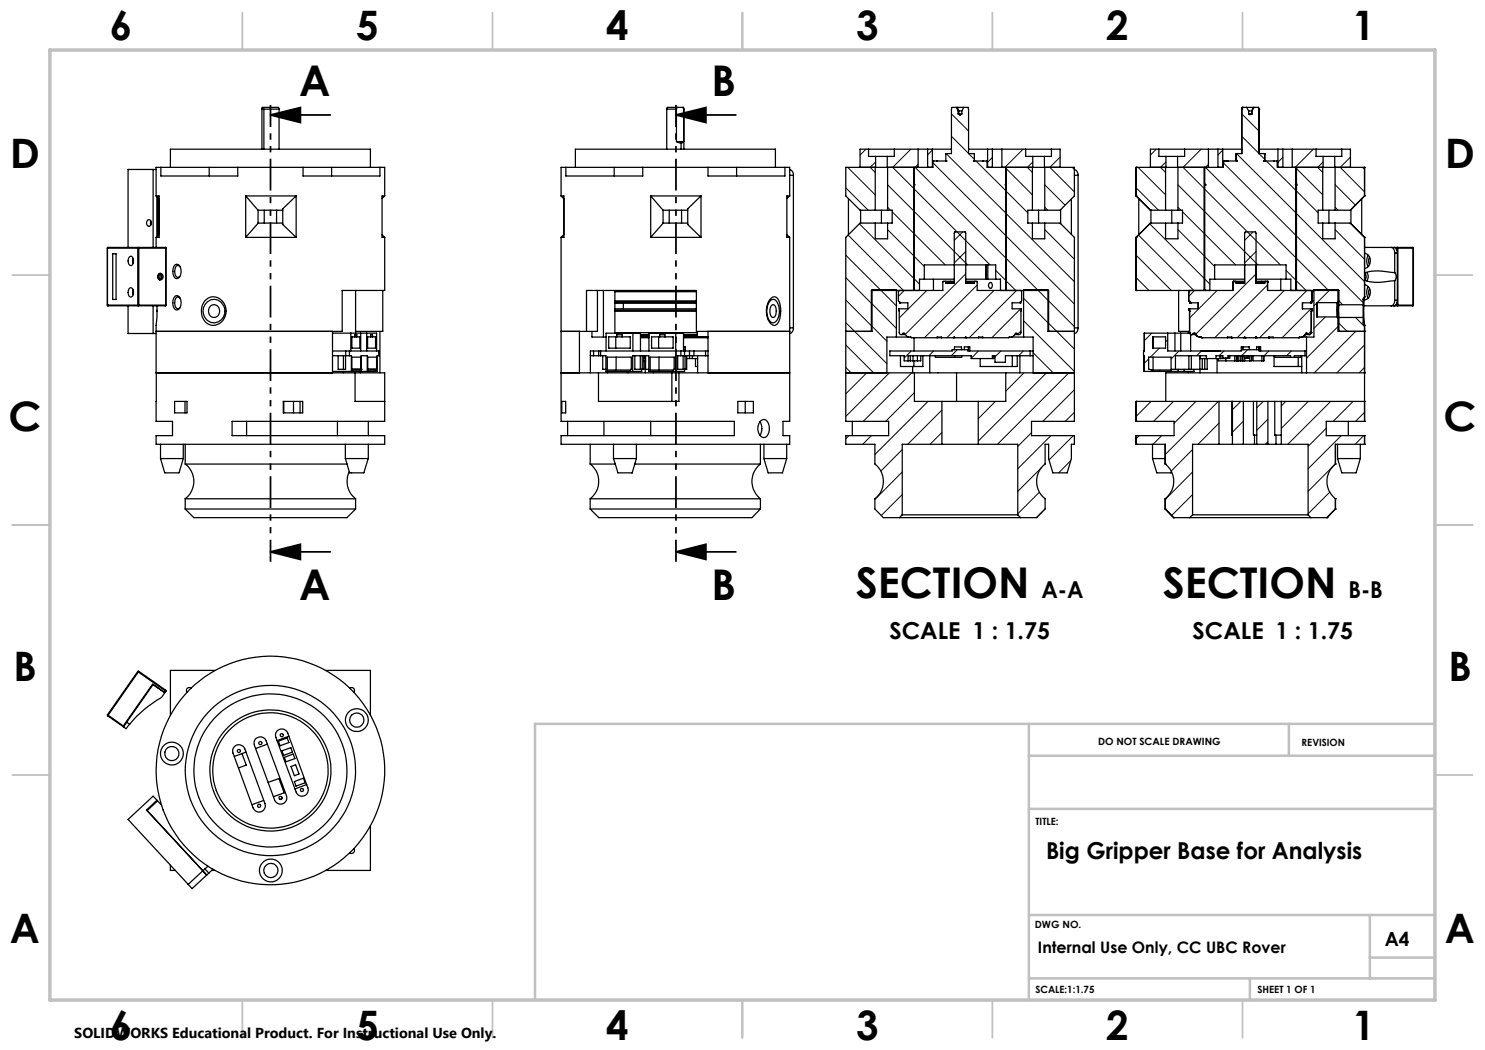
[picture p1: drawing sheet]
<svg xmlns="http://www.w3.org/2000/svg" width="297mm" height="210mm" viewBox="0 0 297 210" stroke-linecap="round" stroke-linejoin="round" font-family="sans-serif">
<g fill="none" stroke="#000" stroke-width=".25">
<path d="M30.6 33.9v15.6M31.2 39.2h.6v8.3h-.6M31.2 39.2l.6 .6M31.2 33.9h-5.6v15.6M31.4 39.4v7.9M31.5 39.5v7.7M31.7 39.7v7.2M32.2 33.5v1.7h15.4v-1.7M32.2 33.5h-1v5.7M32.2 33.5h15.4M34.1 33.5v-3.7h40v3.7M41.8 33.5v1.7"/>
<path d="M47.6 33.5h13M49.1 39.2h10.1M49.1 39.2l2.5 2.8M49.1 39.2v8.3M52.4 21.8h.4M52.4 21.8l.1-.3h3.2l.1 .3M52.4 21.8v8M52.8 21.8h3M52.8 21.8v8M55.8 21.8v8M59.2 39.2l-2.6 2.6v3.1l2.6 2.6M59.2 39.2v8.3"/>
<path d="M60.6 33.5v1.7h15.4v-1.7M60.6 33.5h15.4M66.3 33.5v1.7M76 33.5h.9v5.7M76.9 39.2h-.5v8.3h.5M76.9 39.2l-.5 .5M112.2 39.2h.6v8.3h-.6M112.2 39.2l.6 .6M112.7 39.7v7.2M113.2 33.5v1.7h15.4v-1.7M113.2 33.5h-1v5.7M113.2 33.5h15.4"/>
<path d="M115.1 33.5v-3.7h40v3.7M122.8 33.5v1.7M128.6 33.5h13M130.1 39.2h10.1M130.1 39.2v8.3M130.1 39.2l2.5 2.8M133.3 21.8h2M133.3 21.8v8M135.3 28.3l.9 .3M135.3 28.3h1.4l-.5 .3M135.3 21.8v6.5M135.4 21.5h-1.9l-.2 .3"/>
<path d="M135.4 21.5l-.1 .3M135.4 21.5h1.2M136.2 28.6v1.2M136.6 21.5l.1 .3M136.6 21.5l.2 .3M136.7 21.8l.1 8M136.7 21.8h.1M140.2 39.2v8.3M140.2 39.2l-2.7 2.6v3.1l2.7 2.6M141.6 33.5v1.7h15.4v-1.7M141.6 33.5h15.4M147.3 33.5v1.7"/>
<path d="M157 33.5h.9v5.7M157.9 33.9a1.13 1.13 0 0 1 .8 1.2M157.9 39.2h-.5v8.3h.5M157.9 39.2l-.5 .5M157.9 35.1h.8M158.7 35.1v30.5M169.7 39.7v7.2M173.7 29.8h5.2M173.7 29.8h-1.7v3.7M173.7 29.8v1.5h1.4M175 33.5v8.5M175.1 33.5h2.3"/>
<path d="M175.1 31.3h2.3M175.1 33.5h-5.9v5.7l2.8 2.8h3M175.1 31.3v2.2M177.4 31.3v2.2M177.5 33.5v8.5M178.9 29.8h4.7M178.9 29.8v1.5h-1.5M182.8 33.5v24.6M182.9 33.5v24.6M183.6 29.8h1.9M183.6 29.8v3.7M185.5 29.8h1"/>
<path d="M185.5 29.8v3.7M186.5 29.8h3.8M186.5 29.8v3.7M187.3 32.2h.1M189.2 32.2h-2.5l-.1 1.3h-9.2M189.2 32.2h.1M191.2 21.5h.3M191.2 21.5h-.8l-.1 .3v8.9l-1.1 .1v1.4M191.2 21.5l.4 .7M191.5 21.5h1.3M191.5 21.5l.3 .7M191.6 22.2h.2"/>
<path d="M191.6 22.8h.2M191.6 22.2v.6M191.6 22.8l.4 .2M191.8 22.2h.6M191.8 22.8h.6M191.8 22.8l.2 .2M191.8 22.2v.6M192.4 22.2v.6M192.4 22.8l-.4 .2M192.8 21.5h.8l.1 .3v8.9l1.2 .1v1.3l-.2 .1M192.8 21.5l-.4 .7M193.7 29.8h3.8"/>
<path d="M194.7 32.2h1.9M194.8 32.2h.1M196.6 32.2h.1M196.7 32.2l.7 .1v1.2h9.2M197.5 29.8h1M197.5 29.8v3.7M198.5 29.8h1.9M198.5 29.8v3.7M200.4 29.8h4.7M200.4 29.8v3.7M201.1 33.5v24.6M201.2 33.5v24.6"/>
<path d="M205.1 29.8h5.2M205.1 29.8v1.5h1.5M206.5 33.5v8.5M206.6 31.3h2.3M206.6 33.5h2.3M206.6 31.3v2.2M208.9 33.5h6v5.7l-2.9 2.8h-3M208.9 31.3v2.2M209 33.5v8.5M210.3 29.8h1.7v3.7M210.3 29.8v1.5h-1.4M214.3 39.8v7.1"/>
<path d="M214.9 33.9a1.13 1.13 0 0 1 .7 1.2M214.9 35.1h.7M215.6 35.1v30.5M227.2 33.5h.1M227.2 39.2h.1M227.2 33.5h6M227.2 33.5v5.7M227.2 39.2l2.9 2.8M227.8 39.7v7.2M231.8 29.8h5.1M231.8 29.8h-1.7v3.7M231.8 29.8v1.5h1.4"/>
<path d="M233.1 33.5v8.5M233.2 31.3h2.3M233.2 33.5h2.3M233.2 31.3v2.2M235.5 31.3v2.2M235.6 33.5v8.5M236.9 29.8h4.8M236.9 29.8v1.5h-1.4M240.8 33.5v24.6M240.9 36.9h.1M240.9 37.1h.1M240.9 33.5h.1"/>
<path d="M240.9 36.9l.2 .1M240.9 33.5v3.4M240.9 37.1v21M241 33.5h-.1M241.1 37h.1M241.1 37l-.2 .1M241.7 29.8h1.9M241.7 29.8v3.7M243.6 29.8h.9M243.6 29.8v3.7M244.5 29.8h3.9M244.5 29.8v3.7"/>
<path d="M244.7 32.4h.1M244.7 32.4v1.1h-9.2M244.8 32.2l-.1 .2M244.8 32.2h.1M244.8 32.2h2.5M245.4 32.2h.1M247.2 32.1h.1M247.2 30.8h.1M247.2 32.1l.1 .1M247.2 30.8v1.3M247.3 32.2h.1M247.3 30.7h.1"/>
<path d="M247.3 30.7l-.1 .1M248.4 21.8h.1M248.4 21.8v8.9h-1.1M248.5 21.5h.1M248.5 21.5h.8M248.5 21.5l-.1 .3M249.3 21.5l.4 .7M249.3 21.5h1.3M249.7 22.8l.2 .1 .5-.1M249.7 22.2h.6M249.7 22.8h.6M249.7 22.2v.6"/>
<path d="M250.3 22.8h.1M250.3 22.2h.1M250.3 22.2v.6M250.3 22.8l-.1 .1M250.4 22.2v.6M250.6 21.5h.2M250.6 21.5l-.3 .7M250.8 21.5h.9l.1 .3M250.8 21.5l-.4 .7M251.7 21.5l.1 .3M251.8 21.8h.1M251.8 29.8h3.8"/>
<path d="M251.8 21.8v8.9h1M252.8 32.2h.1M252.8 30.7h.1M252.8 30.7l.1 .1M252.9 32.1h.1M252.9 30.8h.1M252.9 32.1l-.1 .1M252.9 30.8v1.3M254.7 32.2h.1M254.7 32.2h-1.9M254.8 32.2h.5M255.3 32.2l.2 .2"/>
<path d="M255.3 32.2h.1M255.5 32.4h.1M255.5 32.4v1.1h9.1M255.6 29.8h1M255.6 29.8v3.7M256.6 29.8h1.8M256.6 29.8v3.7M258.4 29.8h4.8M258.4 29.8v3.7M259.1 37h.1M259.1 37l.1 .1M259.2 33.5h.1"/>
<path d="M259.2 36.9h.1M259.2 37.1h.1M259.2 36.9l-.1 .1M259.2 33.5v3.4M259.2 37.1v21M259.3 33.5v24.6M263.2 29.8h5.2M263.2 29.8v1.5h1.4M264.5 33.5v8.5M264.6 31.3h2.3M264.6 33.5h2.3M264.6 31.3v2.2"/>
<path d="M266.9 33.5h6M266.9 31.3v2.2M267 33.5v8.5M268.4 29.8h1.7v3.7M268.4 29.8v1.5h-1.5M272.3 39.8v7.1M272.9 39.2h.1M272.9 33.5h.1M272.9 39.2l-2.8 2.8h-3.1M272.9 33.5v5.7M272.9 39.2l-2.8 2.8M21.5 49.6h.1"/>
<path d="M21.5 49.6v11.4M21.5 49.6h6.1M21.6 49.5l-.1 .1M21.6 49.5h11.5M22.5 50.8h.7v9.1h-.7zM25.8 57.7a.45 .45 0 0 1 .6-.1 .45 .45 0 0 1 .2 .5 .82 .82 0 0 1 .1 .8 .82 .82 0 0 1-.7 .5l-.4-.9zM25.8 51.5a.4 .4 0 0 1 .4-.2 .4 .4 0 0 1 .4 .2 1.13 1.13 0 0 1-.5 1.6 1.16 1.16 0 0 1-.3-1.6zM26.6 51.7v1M26.6 58v.9M27.6 49.6h.2M27.6 49.6v-.1l.2 .1M27.6 49.6v11.4"/>
<path d="M27.8 49.6v11.4M27.8 49.6h5.3M29.5 44a.61 .61 0 0 1 .8 .6 .61 .61 0 0 1-.7 .6l-.3-.5zM30.2 44.2v.8M30.2 44.3v.5M31.2 47.5v2M31.6 55.1v.5M31.7 54.8a.58 .58 0 0 1 .8 .2 .58 .58 0 0 1-.1 .8 .58 .58 0 0 1-.8-.1l-.1-.4zM31.7 54.8l.3 .5-.3 .6M31.8 46.9l-.6 .6M31.9 54.7a.71 .71 0 0 1 .4 .6 .71 .71 0 0 1-.4 .7M33.1 49.5l.1 .1"/>
<path d="M33.1 49.5v.1M33.1 49.6h.1M33.1 49.6v11.4M33.2 49.6v11.4M35 59.2l.3-.1a1.42 1.42 0 0 1 .9 2l-.5 .8-.4 .1a1.24 1.24 0 0 1-.7-1.4v-.6zM35 52.9l.3-.1a1.42 1.42 0 0 1 .9 2l-.5 .8-.4 .1a1.24 1.24 0 0 1-.7-1.4v-.6zM36 53.4l-.4-.3a1.15 1.15 0 0 0-.6 1.6 .59 .59 0 0 0 .3 .7 .59 .59 0 0 0 .6-.1M36 59.6l-.4-.2a1.53 1.53 0 0 0-.5 2l.5 .4 .3-.2M49.1 47.5h10.1M51.6 42h5M51.6 44.6h5M51.6 42v2.7l-2.5 2.8"/>
<path d="M52.8 42v2.6M55.3 42v2.6M71.1 58.1v8.5M76.4 46.9l.5 .6M76.6 58.1v8.2h-5.5M76.9 47.5v10.6h-8.5v8.2h-37.2h35.3v8.3h-35.3v-9.6l.2-3.8M112.2 47.5v36.8h34.7v2.8h-34.7v1.8h45.7v-1.8h-1.3v-2.8h1.3v-36.8M112.8 46.9l-.6 .6M119.5 58.1v8.2h-2.2M120.7 58.1v9.3M123 58.3h16.3M123 58.1v8.5"/>
<path d="M130.1 47.5h10.1M132.6 42h4.9M132.6 44.6h4.9M132.6 42v2.7l-2.5 2.8M133.8 42v2.6M136.3 42v2.6M154 59.9a.94 .94 0 0 1 .9-.5 .94 .94 0 0 1 .9 .7 5.1 5.1 0 0 1-.5 4.8 .95 .95 0 0 1-1.4-.5 4.2 4.2 0 0 1 .1-4.5zM154.2 60l.5-.1a2.05 2.05 0 0 1 1.2 2.1 2.51 2.51 0 0 1-1.2 2.6 1.56 1.56 0 0 1-1.2-1.5 3.3 3.3 0 0 1 .7-3.1zM157.4 46.9l.5 .6M172.1 42v2.6M175 44.6h-3l-2.8 2.9v36.8h8.5v2.8h-8.5v1.8h5.8v3.9a4.4 4.4 0 0 1 0 7v2l1.7 1.7h3.2M175 42h2.5"/>
<path d="M175 44.6h2.5M175 44.6v3.2h2.5v-3.2M176.3 42v2.6M177.5 42h.9v2.6h-.9M179.9 58.1l-.2 .2v1.9l.3 .2v.2M184.9 55.8h6M184.9 55.8v-2.8h14.2v2.8M184.9 55.8h-1v2.3M186.7 55.8v2.3M189 56.3h1M189 56.3h-.4v.1v1.7h-14.3v8.2M189 56.3l.2 .2"/>
<path d="M189.2 56.5v.2h1.7v-10.1l.1-.2h2l.1 .1v10.2h1.8v-.2M189.2 56.5h.9M190 56.3h.9M190 56.3l.1 .2M190.1 56.5h.8M190.1 56.5v.2M193.1 56.5h1.8M193.1 56.3h1.9M193.1 55.8h4.1M195 56.3h.4v.1v1.7h14.3v8.2M195 56.3l-.1 .2M197.2 55.8h.1"/>
<path d="M197.2 53v2.8M197.2 55.8h.4M197.6 55.8h1.5M197.6 53v2.8M197.8 56.6l.1-.1a.55 .55 0 0 1 .6 .6 .55 .55 0 0 1-.6 .5l-.2-.5zM199.1 55.8h1v2.3M204.1 58.1l.2 .2v1.9l-.3 .2v.2M206.5 42h2.5M206.5 44.6h2.5M206.5 42h-.9v2.6h.9M206.5 44.6v3.2h2.5v-3.2M207.7 42v2.6"/>
<path d="M209 44.6h3l2.9 2.9v36.8h-8.6v2.8h8.6v1.8h-.6v2.8l-.9 2.9h-2.8l-.9-2.9v-2.8h-.7v3.9a4.4 4.4 0 0 0 0 7v2l-1.7 1.7h-3.2M212.1 41.9v2.9M227.2 47.5h.1M227.2 58.1h.1M227.2 47.5v10.6M230.1 42h.1M230.1 44.6h.1M230.1 42h3M230.1 44.6h3M230.1 44.6l-2.9 2.9M230.2 42v2.6M233.1 44.6h2.5"/>
<path d="M233.1 42h2.5M233.1 44.6v3.2h2.5v-3.2M234.4 42v2.6M235.6 42h.9v2.6h-.9M235.7 58.1v8.2h2.2M237.7 58.3h.1M237.7 58.3v1.9M237.9 58.1l-.2 .2M240.9 58.1h.1M242.9 55.8h6M242.9 55.8v-2.8h14.3v2.8M242.9 55.8h-.9v2.3"/>
<path d="M246.6 56.4h.1M246.6 56.4v1.7h-19.4M246.7 56.3h.1M246.7 56.3h.4M246.7 56.3l-.1 .1M247.1 56.3h1.8M247.1 56.3l.1 .2M247.2 56.5v.2h1.7v-10l.2-.3 2 .1 .1 10.2h1.7v-.2M247.2 56.5h1.7M251.2 56.5h1M251.2 56.3h1.1M251.2 55.8h6"/>
<path d="M252.2 56.5h.7M252.2 56.5v.2M252.3 56.3h.7M252.3 56.3l-.1 .2M253 56.3h.4M253 56.3l-.1 .2M253.4 56.3h.1M253.4 56.3l.1 .1M253.5 56.4h.1M253.5 56.4v1.7h14.3v2.9M256.2 55.8v2.3M257.2 55.8h1v2.3"/>
<path d="M259.2 58.1h.1M262.2 58.1l.2 .2M262.4 58.3h.1M262.4 58.3v1.9M264.5 44.6h2.5M264.5 42h2.5M264.5 42h-.9v2.6h.9M264.5 44.6v3.2h2.5v-3.2M265.8 42v2.6M267 44.6h3.1l2.8 2.9M270.1 44.6l2.8 2.9M270.2 41.9v2.9"/>
<path d="M272.6 59.9h.1M272.6 59.9v1.1M272.9 59.4l-.3 .5M272.9 59.4a22.4 22.4 0 0 0 0 5.6M272.9 59.4h.1M272.9 47.5h.1M272.9 56.9a1.6 1.6 0 0 1 1.2 1.6 1.6 1.6 0 0 1-1.3 1.5M272.9 50.7a1.58 1.58 0 0 1 1.2 1.5 1.58 1.58 0 0 1-1.2 1.5M272.9 49.5h5.3M272.9 56a8.5 8.5 0 0 0 5.3 .2h.7M272.9 54.7a.71 .71 0 0 1 0 1.2M272.9 47.5v11.9"/>
<path d="M273.3 54.5a1.33 1.33 0 0 1 0 1.7M273.6 51a2.34 2.34 0 0 0 0 2.3M273.6 57.3a2.34 2.34 0 0 0 0 2.3M273.9 57.7a1.64 1.64 0 0 0 0 1.5M273.9 51.4l-.2 .5 .2 1M278.2 49.5a.91 .91 0 0 1 .7 1.1M278.2 49.5h4.3M278.8 49.5a1.09 1.09 0 0 1 .7 1.1M278.9 54.5l-3.2-.3-1.6 .1-1.2 .4M278.9 54.5a1.31 1.31 0 0 1 0 1.7M278.9 50.6v3.9M278.9 56.2v3.8"/>
<path d="M278.9 50.6h.6M279.1 49.6h.3M279.4 49.6h.2M279.4 49.6l.1-.1 .1 .1M279.4 49.6v.5M279.5 50.6v9.4M279.6 49.6h3M279.6 49.6v11.4M282.5 49.5l.2 .1M282.5 49.5l.1 .1M282.6 49.6h.1M282.6 49.6v11.4"/>
<path d="M282.7 49.6v11.4M21.5 61l.1 .2M21.5 61h.1M21.5 61h6.1M21.6 61.2h11.5M25.6 61.2v5.5h5.6M27.6 61v.2l.2-.2M27.6 61h.2M27.8 61h5.3M30.6 61.2v5.5M31.3 74.6h45.6v9.7h-30.5v2.8h30.5v1.8h-45.7v-1.8h3.3v-2.8h-3.3zM31.4 62v.3"/>
<path d="M33.1 61v.2M33.1 61h.1M33.2 61l-.1 .2M41 60.2a2.49 2.49 0 0 1 2.8-.5 2.49 2.49 0 0 1 1.4 2.5 2.53 2.53 0 0 1-1.3 2.5 2.53 2.53 0 0 1-2.8-.3 3.4 3.4 0 0 1-.1-4.2zM41.5 60.4a2.22 2.22 0 0 1 2.5-.1 2.22 2.22 0 0 1 .9 2.4 2.22 2.22 0 0 1-3.1 1.6 2.22 2.22 0 0 1-.8-3.4zM42.2 61.1a1.22 1.22 0 0 1 1.7 1.1 1.22 1.22 0 0 1-1.7 1.2 1.47 1.47 0 0 1 0-2.3zM66.5 70.2h2.6M66.5 71.1h2.6M66.5 66.6h8.8v3.6M67.6 71.1v2.8h1.5v-2.8M68.7 74.3v.3M68.7 71.1v2.8"/>
<path d="M69.1 70.2h.8M69.1 71.1h.8M69.1 70.2v.9M69.9 70.2v.9M69.9 70.2h5.9M69.9 71.1h.4v3.2M70.2 66.6v3.6M70.4 71.4h1.7v2.6h-1.7zM70.4 67.4h1.6v2.2h-1.6zM70.4 73.8h1.7M71 67.4v-.5h.4v.5M71 74.6v5.7h5.9"/>
<path d="M72.1 74.3v.3M72.1 66.6v3.6M72.2 73.9h.1M72.2 74.3v-3.2h1.2v3.2M73.3 66.6v3.6M73.5 67.4h1.6v2.2h-1.6zM73.6 71.4h1.7l-.1 2.6h-1.6zM73.6 73.8h1.7M74.1 67.4v-.5h.4v.5M75.8 70.2v.9M75.8 71.1h-.4v3.2h-8.9M76 66.3v8.3"/>
<path d="M117.3 66.3v-8.2h22v8.2h18.6h-16.3v8.3h16.3h-22.1M117.3 66.3h-5.1h3.7v8.3h-3.7h7.5M118.1 71.1h.6M118.4 66.3v1.1h2.3M118.7 70.2h-.6v4.4M118.7 70.2h1M118.7 71.1h1M118.7 70.2v.9M119.7 74.6v5.7h16.1v-5.7M119.7 74.6h16.1M119.7 71.1h.4M119.7 70.2h.4"/>
<path d="M119.7 70.2v.9M120.1 70.2h16.1M120.1 71.1h1.1v3.2h7.1v-.4M120.1 70.2v.9M120.5 71.1v2.8h.7M120.7 67.4h.5M121.2 70.2v-3.6h6.9v3.6M121.5 71.4h4.8v2.4l-.2 .2h-4.6zM121.5 74.3v.3M121.7 67.4h4.3v2.2h-4.3zM123 60.6h.1M123 60.2h16.3"/>
<path d="M123 60.4h16.3M123 62h16.3M123 61.8h16.3M123 60.6h16.3zM123 62.3h16.3M123 66.5h16.5M123.2 67.4v2.2M123.2 71.4v2.6M123.4 67.4v-.5h1v.5M124.7 60.6v1.2M125.6 74.3v.3M126.6 66.6v3.6"/>
<path d="M127 71.1v2.8h1.8v-2.8M128.1 71.1v2.8M128.1 66.9h1.7M128.1 67.4h1.7M128.1 67.5h1.7M128.1 67.2h1.7M128.4 71.1v2.8M128.8 71.7h.3M128.8 72.2h.3M128.8 71.1v.6M129 72.2v2.4M129.1 71.1v2.8h.7"/>
<path d="M129.8 70.2v-3.6h6.9v3.6M130 71.4h4.8v2.4l-.1 .2h-4.7zM130.3 67.4h4.3v2.2h-4.3zM131.7 67.4v2.2M131.8 71.4v2.6M131.9 67.4v-.5h1.1v.5M134.4 74.6v5.7M135.1 66.6v3.6M135.5 71.1v2.8h1.8v-2.8M136.2 71.1h.7M136.2 70.2h.7M136.2 71.1h-1.1v3.2"/>
<path d="M136.2 70.2v.9M136.6 71.1v2.8M136.7 66.9h2.8M136.7 67.5h4.8M136.7 67.2h2.8M136.7 69.4h.4v.8M136.7 69.4v.5M136.9 71.1h1.9M136.9 70.2h1M136.9 73.9v.4h-7.1v-3.2h-3.3v3.2M136.9 70.2v.9M137 71.1v2.8"/>
<path d="M137.3 71.7h2.2M137.9 70.2h.9M137.9 70.2v1.5M138.5 71.1v.6M138.8 70.2h2.3M138.8 71.1h2.3M138.8 70.2v.9M139.1 71.7v1.6h.4M139.5 66.3v1.1h2.1h-4.9M139.5 71.1v3.5M141.1 71.1h.5M141.1 70.2h.5"/>
<path d="M141.1 70.2v.9M141.5 67.5h.1M141.5 67.4v.1M154.3 61.1a.54 .54 0 0 1 .6-.1 .54 .54 0 0 1 .3 .6 1.5 1.5 0 0 1-.6 1.9 1.57 1.57 0 0 1-.4-2.2zM157.9 65.6h.8M158.7 65.6a1.04 1.04 0 0 1-.8 1.1M169.2 74.6h45.7M169.2 66.3h5.2v-8.3h4.9v9.4M179.3 67.4h2.3M179.3 67.4h-1.9v7.2M179.9 60.6h1.7v1.2h-1.9l.1 4.7a.37 .37 0 0 0 .3 .4 .37 .37 0 0 0 .5-.2M179.9 60.6h.1"/>
<path d="M180.1 71.1v2.2h4.5v-2.2M180.2 66.9h.8M180.6 66.7h.3l.6 .7h.7l.1 .1h5.1M180.6 66.7h.3M182.1 71.1v1.1M182.5 73.3v1.3M182.6 71.1v1.1M182.8 72.2v1.1M182.8 67.5v2.7M182.9 74.6v5.7h18.3v-5.7M183.5 71.1v1.1M185.9 71.1v3.5"/>
<path d="M187.1 71.1v.4h5.2v-.4M187.4 67.5h.9M187.4 67.5v-.1h.9v.1M188.3 67.5h2.4M190.7 67.5l.2-.2 .1 .2M190.7 67.5h.3M190.9 69.9v-.5h1.4v.5M190.9 71.1v.4M191 67.5h2M191.3 74.6v5.7M193 67.5l.1-.2 .3 .2M193 67.5h.4"/>
<path d="M193.4 67.5h2.3M193.6 69.9v.3h13M193.7 69.4h-.8v.5M193.7 69.4v.5h-3.3v.3h-12.4v.9h2.8v1.1h3.3v-1.1M193.7 69.4h.3v.8M195.7 67.5h.9M195.7 67.5v-.1h.9v.1M198.8 71.1v.6h-4.6v-.6h-12.6v1.1M202.4 67.4h2.3M202.5 71.1v2.2M203 66.9h.8M203.1 66.7h.3"/>
<path d="M203.4 66.7h-.3l-.6 .7h-.7l-.1 .1h-5.1M203.4 71.1v2.2h-7.4v-1.6M204 71.1v3.5M204.1 60.6h.1M204.1 60.6h-1.7v1.2h1.9l-.1 4.7a.39 .39 0 0 1-.3 .4 .39 .39 0 0 1-.5-.2M204.7 67.4h1.9v7.2M206 70.2v.9M206.6 71.1h-5.5v1.4h-2.1v-1.4h-.5v.6M214.9 66.3h-5.3v-8.3h-4.9v9.4M214.9 65.6h.7M215.6 65.6a1.04 1.04 0 0 1-.7 1.1M228.7 71.1v3.2h10.1v-.4"/>
<path d="M228.9 66.6v3.6h-.2v.9h.2v3.2M229.7 71.4h4.5v2.6h-3.9l-.6-.2zM230.5 67.4h2.6v2.2h-2.6zM230.6 67.4v2.2M230.6 71.4v2.6M233.5 66.6v3.6h14.7v-.8h.2M235 66.6v3.6M235.6 73.9v.4M236.1 66.6v3.6M236.8 73.9v.4M237.7 66.3v.3M237.7 74.3v.3"/>
<path d="M237.7 60.2h.1M237.7 60.2l.2 .2M237.8 71.1v2.8M237.8 62l.1 .3M237.8 62h.1M237.8 61.8h.1M237.8 61.8v.2M237.9 66.5h.1M237.9 66.5a.37 .37 0 0 0 .3 .4 .37 .37 0 0 0 .4-.2M237.9 62.3h.1M237.9 66.6h-9.1v3.6M237.9 62.3v4.2"/>
<path d="M237.9 60.4h.1M237.9 60.4l.1 .2M238 60.6h.1M238 60.6h1.6v1.2h-1.8M238.1 66.9v3.3M238.3 66.9h.1M238.3 71.1v2.8M238.3 66.9h.8M238.6 66.7h.3M238.9 66.7h-.3M238.9 66.7h.1M238.9 66.7l.4 .5"/>
<path d="M238.9 66.7l.5 .5M239.3 67.2h.1M239.4 67.2l.5 .2M239.9 67.4h.1M239.9 67.4h.3l.1 .1M240 71.7h5.2M240 71.1v2.8M240 73.9v.7M240.3 70.2h3.6M240.3 67.5h.1M240.3 67.5h5.2M240.5 71.7v2.2"/>
<path d="M240.9 71.7v2.2M241.3 71.7v-.6h-6.2v2.8M241.4 71.7v2.2h-7.1v.4M243.4 71.7v2.9M244 71.1v.6M244.2 71.1v.6M245.1 71.6v.1M245.2 71.6v.6M245.5 67.5h.8M245.5 67.5v-.1h.8v.1M246 71.1v.5h-1.4v-.5h-1.4v.6M246.3 67.5h.1"/>
<path d="M246.3 67.5h2.4M246.9 71.1v1.1M247.3 71.1v1.1M247.4 71.1v1.1M247.8 71.1v1.1M248.1 71.1v1.1M248.4 69.4h.1M248.4 69.4v.5h3.3v-.5M248.5 71.1v1.1M248.6 71.1v1.1M248.6 69.9v-.5h1.2v.5M248.7 67.5l.2-.1 .2 .1"/>
<path d="M248.7 67.5h.4M249 71.1v1.1M249.1 67.5h.1M249.1 67.5h2M249.4 71.1v.5M249.8 71.1v.5h-.8M250 71.1v1.1M250.3 71.1v1.1h-6.6v-.5M250.6 71.1v1.1h2.2l-.1-1.1M251.1 67.5h.3M251.1 67.5h.1M251.2 67.4l-.1 .1"/>
<path d="M251.2 67.3l.2 .2M251.2 67.3l-.1 .2M251.4 67.5h2.4M251.7 69.4h-.4v.5M251.7 69.4h.4v.8M251.8 69.4v.8h9.5M252.4 71.1v1.1M253.8 67.5h.8M253.8 67.5h.1M253.8 67.5v-.1h.8v.1M254.6 67.5h5.2M254.8 71.1v2.2h5.5"/>
<path d="M254.9 71.1v.4h5.3v-.4M258.1 71.5v-.4h-12.5v.5M259.6 71.5v1.8M259.8 67.5h.1M260.3 67.4h.1M260.3 67.4h-.4l-.1 .1M260.3 71.1v3.5M260.5 67.4h.8M260.8 67.2l-.5 .2M260.8 67.2h.1M261 70.2v.9M261 66.9h.8"/>
<path d="M261.2 66.7h.3M261.2 66.7h.1M261.2 66.7l-.4 .5M261.3 71.1h-2.4v.4M261.3 67.4v7.2M261.8 66.9h.1M262.1 60.6h.1M262.1 60.6h-1.6v1.2h1.8M262.2 60.4h.1M262.2 60.4l-.1 .2M262.3 66.5l-.1 .2M262.3 66.5a.39 .39 0 0 1-.3 .4 .39 .39 0 0 1-.5-.2"/>
<path d="M262.3 66.5h.1M262.3 62.3h.1M262.3 62.3v4.2M262.3 62v.3M262.3 62h.1M262.3 61.8h.1M262.3 61.8v.2M262.4 60.2h.1M262.4 60.2l-.2 .2M267.4 60.6v2.7M267.4 63.4l.3 .2M267.4 60.5h-4v2.9h4"/>
<path d="M267.4 60.5v.1M267.4 63.4h.1M267.7 60.3l-.3 .2M267.7 60.3h.1M267.7 60.3v3.2M267.7 63.6v2.7h5.2M267.7 60.3v-2.3h-4.9v9.4h-1.5M267.8 61v2.5M267.8 61h4.8M267.8 63.5h4.8M267.8 63.5v2.8M272.6 64.6h.1"/>
<path d="M272.6 64.6l.3 .5M272.6 61v2.5M272.6 63.5v1.1M272.8 61.2h5.4M272.9 66.3h.1M272.9 74.6h.1M272.9 65.1h.1M272.9 74.6h-39.7v5.7M272.9 65.1v19.2M278.2 61.2h4.3M278.9 60v.3a.87 .87 0 0 1-.7 .9M278.9 60h.6"/>
<path d="M279.1 61h.3M279.4 61v.2l.2-.2M279.4 61h.2M279.4 60.6v.4M279.5 60a1.01 1.01 0 0 1-.7 1.2M279.6 61h3M282.6 61l-.1 .2M282.6 61h.1M282.7 61l-.2 .2M32.1 91.7h.1M32.1 91.7h4.6M32.1 88.9v2.8"/>
<path d="M32.1 91.7l.8 2.9M33 94.6h2.8M34.9 80.3h2.5v2.3h-2.5zM36.7 88.9v2.8M36.7 91.7l-.9 2.9M37 80.3v2.3M37 92.8a4.3 4.3 0 0 1 0 7M37 92.8h32.4M37 99.8h34.1M37 88.9v3.9M37 99.8v2M49.3 84.3v2.8"/>
<path d="M56.7 80.3h3.8v2.3h-3.8zM56.8 80.3v2.3M58.7 80.3v2.3M60 80.3v2.3M67.5 84.3v2.8M69.1 91.7l.8 2.9M69.1 91.7h4.5M69.1 88.9v2.8M69.8 94.4a4.4 4.4 0 0 0 1.3 5.4M71.1 99.8v2M73.7 88.9v2.8l-.9 2.9h-2.8M73.7 84.3v2.8"/>
<path d="M112.4 80.3h.7v2.3h-.7zM113.5 84.3v2.8M118 92.8a4.4 4.4 0 0 1 0 7M118 99.8h34.1M118 92.8h5M118 88.9v3.9M118 99.8v2M120.8 84.3v2.8M122.7 88.9v2.8l.9 2.9h2.8M122.7 91.7h4.6M126.9 92.8h25.2M127.3 91.7l-.9 2.9"/>
<path d="M127.3 88.9v2.8M130.1 84.3v2.8M147.6 80.3h3.1v2.3h-3.1zM149 80.3v2.3M152 84.3a2.63 2.63 0 0 1 0 2.8M152 84.3a.91 .91 0 0 1 1-.4 .91 .91 0 0 1 .7 .8 2.33 2.33 0 0 1-.7 2.8 1.59 1.59 0 0 1-1.4-2.2zM152.1 92.8a4.4 4.4 0 0 0 0 7M152.1 88.9v3.9M152.1 99.8v2M152.8 91.7l.8 2.9h2.9l.8-2.9M152.8 91.7h4.5M152.8 88.9v2.8"/>
<path d="M157.3 88.9v2.8M170.5 84.3v2.8M188.4 80.3v8.6M195.7 80.3v8.6M227.2 84.3h.1M227.2 87.1h.1M227.2 88.9h.1M227.2 80.3h.1M227.2 80.3h45.7M227.2 84.3h7.6v2.8h-7.6M227.2 88.9h5.8v3.9M227.2 80.3v4"/>
<path d="M227.2 87.1v1.8M230.5 91.7l.9 2.9M230.5 91.7h2.5M230.5 88.9v2.8M233 92.8a4.4 4.4 0 0 1 0 7M233 99.8h.1M233 92.8h.1M233 99.8v2M234.3 94.4l-.1 .2h-2.8M243.8 80.3v8.6M246.4 80.3v6.7h.1M246.5 80.3v8.6"/>
<path d="M248.7 80.3v8.6M250.7 80.3v6.7h.7M250.9 88.9h.5M250.9 88.9h-12.4v14.1M250.9 87v1.9M251.4 88.9h3.8M251.4 80.3v8.6M253.6 80.3v8.6M255 80.3v6.7h1.3M255.2 88.9h1.1M255.2 87v1.9M256.3 88.9h5.3v14.1"/>
<path d="M256.3 80.3v8.6M267.1 99.8h.1M267.1 92.8a4.4 4.4 0 0 0 0 7M267.1 92.8h.1M267.1 99.8v2M267.5 91.7h4.6M267.5 91.7l.9 2.9M267.5 88.9v2.8M269.7 84.3v2.8M272.1 91.7l-.9 2.9h-2.8M272.1 88.9v2.8M272.9 88.9h.1"/>
<path d="M272.9 87.1h.1M272.9 84.3h.1M272.9 80.3h.1M272.9 84.3h-7.6v2.8h7.6M272.9 88.9h-5.8v3.9M272.9 87.1v1.8M37 101.8h34.1M37 101.8l1.8 1.7h30.6l1.7-1.7M118 101.8h34.1M118 101.8l1.8 1.7h30.6l1.7-1.7M179.9 103.5h24.2M180.4 103h23.2"/>
<path d="M180.4 103l-.5 .5M180.4 103v-14.1h23.2v14.1M203.6 103l.5 .5M233 101.8h.1M233 101.8l1.7 1.7M234.7 103.5h.1M234.7 103.5h3.2M237.9 103.5h24.3M238.5 103h23.1M238.5 103l-.6 .5M261.6 103l.6 .5M262.2 103.5h3.2"/>
<path d="M265.4 103.5h.1M267.1 101.8h.1M267.1 101.8l-1.7 1.7M27.6 134.3l.1 .1M27.6 134.3l-6.1 8.7M27.7 134.4l-6.1 8.6M27.7 134.4l5.4 3.8M27.8 134.3l-.1 .1M27.8 134.3h-.2M27.8 134.3l5.3 3.7M32.8 138.5l-2.3-1.7-5.8 8.4M33.1 138.2h.1"/>
<path d="M33.1 138.2l-.3 .3M33.1 138v.2M33.1 138l.1 .2M33.2 138.2l-.2 .3h-.2M38.2 137.6a.6 .6 0 0 0-.8 .1 .6 .6 0 0 0 0 .8M43 134.1h-8.9v8.9M65.2 134.1h8.9v8.9M69.9 137.6a.6 .6 0 0 1 .8 .1 .6 .6 0 0 1 .1 .8M21.5 143h.1M21.5 143v.1M21.5 143.1l3.1 2.2M21.6 143l-.1 .1"/>
<path d="M21.6 143l3.1 2.2M24.7 145.2l-.1 .1M24.7 145.2l.1 .1M24.8 145.3h-.2M25.3 144.5l5.3-7.6 2.3 1.7-.6 .9a22.3 22.3 0 0 0-6.4 5.3M25.3 144.5l-.5 .8M25.3 144.5l.6 .3M25.9 144.8l-.7 .9-.5-.3 .1-.1M46.8 149.4a1.27 1.27 0 0 1 2.2 .4l4 10.9a1.26 1.26 0 0 1-.8 1.6 1.26 1.26 0 0 1-1.6-.7l-4-11a1.2 1.2 0 0 1 .2-1.2zM48.4 150.7l.8 2.3-1.5 .6M49.2 150.4l-2.4 .9M51.1 147.8a1.26 1.26 0 0 1 2.1 .4l4.1 10.9a1.26 1.26 0 0 1-.7 1.7 1.26 1.26 0 0 1-1.7-.8l-4-11-.1-.6z"/>
<path d="M53.5 148.8l-2.4 .9M53.6 156.5l2.2-.8 1 2.9M55.4 146.2a1.27 1.27 0 0 1 2.1 .4l4.1 10.9a1.24 1.24 0 0 1-.8 1.7 1.24 1.24 0 0 1-1.6-.8l-4-10.9a1.24 1.24 0 0 1 .2-1.3zM55.7 148.2l1.7-.6 .4 .9-1.8 .6zM56.4 150.2l1.8-.7 .3 .9-1.8 .7zM56.4 159.7l-.4 .2M56.9 151.5l1.7-.7 .4 .9-1.8 .7zM57 158.5l-2.3 .8M57.8 147.2l-2.4 .9M58.2 153.3l.9-.3 .7 1.8-.9 .3zM58.9 156.3l1.8-.7 .3 1-1.8 .6zM61.3 156.9l-2.3 .9"/>
<path d="M32.3 161l-.8-.8-2.1 1.9M34.1 173.1v1h1M40.6 174.2l.7 .8M40.6 174.2l-11.3-12.2 2.1-2-.8-.8-5 4.7 12 13M40.6 174.2l-3 2.7M41 173.8l.8 .8M41 173.8l-.4 .4M41.3 175l-2.9 2.7-.8-.8M41.6 173.2l-.6 .6M41.8 174.6l-.5 .4M42.3 174.1h.7M42.6 173.8l-.8 .8"/>
<path d="M52.7 160.1l-2.3 .8M70.8 169.7a.6 .6 0 0 1-.1 .8 .6 .6 0 0 1-.8 .1M74.1 165.2v8.9h-8.9"/>
<circle cx="34.4" cy="150.7" r="2.29"/>
<circle cx="34.4" cy="150.7" r="1.42"/>
<circle cx="47.8" cy="150.2" r=".32"/>
<circle cx="52.1" cy="148.6" r=".31"/>
<circle cx="54.1" cy="154.1" r="11.5"/>
<circle cx="54.1" cy="154.1" r="22.9"/>
<circle cx="54.1" cy="154.1" r="17"/>
<circle cx="54.1" cy="154.1" r="12.1"/>
<circle cx="54.1" cy="154.1" r="15.3"/>
<circle cx="56.1" cy="159.6" r=".32"/>
<circle cx="56.4" cy="147" r=".31"/>
<circle cx="60.4" cy="158" r=".31"/>
<circle cx="71.3" cy="144" r="1.43"/>
<circle cx="71.4" cy="144" r="2.29"/>
<circle cx="51.8" cy="161.2" r=".32"/>
<circle cx="54.2" cy="174.1" r="2.28"/>
<circle cx="54.2" cy="174.1" r="1.43"/>
</g>
<g fill="none" stroke="#000" stroke-width=".2">
<path d="M169.2 37.6l4.4 4.4M169.5 33.5l5.5 5.5M173.2 29.8l-1.2 1.2M175.1 32.4l-1.1 1.1 1 1M177.5 37l5.3 5.2M182.2 29.8l-3.7 3.7 4.3 4.2M182.8 37.8l15.2 15.2M183.6 32.9l-.6 .6 18.2 18.1M186.5 30l-1 1M186.6 32.6l14.6 14.5M189.2 30.7l12 11.9M190.3 27.3l4.6 4.5"/>
<path d="M190.3 22.8l3.4 3.4M193.5 21.5l.2 .2M195.2 32.2l6 5.9M198.5 31.5l-1 .9M201.2 38.2l4.4 4.4M201.2 33.7l5.3 5.3M204.6 29.8l-3.6 3.7 .2 .1M206.6 32.4l-1.1 1.1 1 1M209 37l4 4M212 31.4l-2 2.1 4.9 4.9M214.5 33.5l.4 .4M227.2 37.6l4.5 4.4"/>
<path d="M227.6 33.5l5.5 5.5M231.2 29.8l-1.1 1.2M233.2 32.4l-1.1 1.1 1 1M235.6 37l5.2 5.2M240.2 29.8l-3.6 3.7 4.2 4.2M240.9 37.8l15.2 15.2M241.7 32.9l-.6 .6 18.1 18.1M244.5 30l-.9 1M244.7 32.6l14.5 14.5M247.3 30.7l11.9 11.9M248.4 27.3l4.5 4.5M248.4 22.8l3.4 3.4"/>
<path d="M251.5 21.5l.2 .2M253.3 32.2l5.9 5.9M256.6 31.5l-1 .9M259.3 33.7l5.2 5.3M259.3 38.2l4.3 4.4M262.7 29.8l-3.7 3.7 .2 .1M264.6 32.4l-1.1 1.1 1 1M267 36.9l4.1 4.1M270.1 31.4l-2.1 2.1 4.9 4.9M272.5 33.5l.4 .4M169.2 60l5.1 5.1M169.2 55.5l5.1 5.2"/>
<path d="M169.2 51l10.1 10.2M169.6 47l11.1 11.1M171.9 44.8l10.9 10.9M177.5 45.9l5.3 5.3M177.5 41.4l.6 .6M178.4 42.4l4.4 4.3M180.8 58.1l-1.1 1.2M182.8 46.8l6.3 6.2M182.8 42.3l10.7 10.7M182.8 55.8l1.1 1M182.8 51.3l2.1 2M185.3 58.1l-5.5 5.5"/>
<path d="M192.5 46.4l-1.6 1.7M193.1 50.3l-2.2 2.3M193.1 54.8l-12.1 12.1M195.4 57l-10.5 10.5M198.8 58.1l-9.4 9.4M199.1 54.1l2.1 2M201.2 56.2l2 1.9M201.2 51.7l6.4 6.4M201.2 47.2l13.7 13.6M201.2 42.7l13.7 13.6M203.3 58.1l-9.4 9.4M204.7 59.6l4.9 4.9"/>
<path d="M207.5 58l2.1 2.1M209 45.9l5.9 5.9M209 41.4l.5 .6M227.2 55.5l2.6 2.6M227.2 51l7.1 7.1M227.7 47l11.1 11.1M229.9 44.8l10.9 10.9M235.6 45.9l5.2 5.3M235.6 41.4l.6 .6M236.5 42.4l4.3 4.3M238.9 58.1l-1.2 1.2M240.9 46.8l6.2 6.2"/>
<path d="M240.9 42.3l10.7 10.7M240.9 55.8l1.1 1M240.9 51.3l2 2M243.4 58.1l-5.5 5.5M250.6 46.4l-1.7 1.7M251.2 50.3l-2.3 2.3M251.2 54.8l-12.1 12.1M253.5 57l-10.5 10.5M256.9 58.1l-9.5 9.4M257.2 54.1l2 2M259.3 56.2l1.9 1.9M259.3 51.7l6.4 6.4"/>
<path d="M259.3 47.2l13.3 13.3M259.3 42.7l13.6 13.6M261.4 58.1l-9.5 9.4M266 58l-3.2 3.2M267 41.4l.6 .6M267 45.9l5.9 5.9M169.2 64.5l8.2 8.2M169.2 73.5l1 1.1M169.2 69l5.5 5.6M173.4 74.6l-4.2 4.2M174.4 65.3l3 3M174.4 60.8l4.9 4.9"/>
<path d="M177.9 74.6l-8.7 8.7M182.2 70.2l-1.4 1.4M182.4 74.6l-9.8 9.7M182.9 78.5l-5.8 5.8M186.7 70.2l-.9 .9M191.5 69.9l-1.2 1.2M195.7 70.2l-1.5 1.5M200.2 70.2l-1.2 1.2M204.1 61.8l-5.7 5.7M204.2 66.2l-.6 .6M204.7 70.2l-1 .9M204.7 64.2l10.2 10.1"/>
<path d="M204.8 74.6l-3.6 3.6M206.6 70.5l4 4.1M209.3 74.6l-13.6 13.6M209.7 64.7l5.2 5.1M209.7 60.2l5.2 5.1M213.8 74.6l-14.3 14.3M214.9 78l-6.3 6.3M229.7 71.8l-.8 .8M230.4 66.6l-1.5 1.5M231.9 69.6l-1.8 1.8M232 74l-.3 .3M233.5 67.9l-.4 .5"/>
<path d="M235.8 70.2l-1.6 1.6M240.3 70.2l-.9 .9M244.8 70.2l-1 .9M249.5 69.9l-1.2 1.2M253.8 70.2l-1 .9M258.3 70.2l-1 .9M262.2 61.8l-5.8 5.7M262.3 66.2l-.7 .6M265.1 63.4l-2.3 2.3M267.7 65.3l-6.4 6.3M267.8 64.7l1.6 1.6M267.8 60.2l.7 .8"/>
<path d="M271.1 63.5l1.8 1.8M271.1 66.3l-8.2 8.3M272.9 69l-5.5 5.6M272.9 73.5l-1 1.1M169.8 87.1l-.6 .7M174.3 87.1l-1.8 1.8M180.4 89.9l-4.2 4.3M180.4 94.4l-5.4 5.5M180.4 98.9l-4.2 4.2M185.6 80.3l-10.6 10.6M188.4 82l-6.9 6.9M188.4 86.5l-2.4 2.4"/>
<path d="M199.1 80.3l-3.4 3.4M206.3 86.5l-2.7 2.8M207.9 98.4l-4.3 4.4M208.3 93.5l-4.7 4.8M209 92.8h.1M210.2 87.1l-6.6 6.7M214.1 92.1l-2.4 2.5M214.7 87.1l-4.9 4.9M214.9 82.5l-1.9 1.8M227.9 87.1l-.7 .7M230.2 80.3l-3 3M232.3 87.1l-1.7 1.8"/>
<path d="M234.7 80.3l-4 4M238.5 89.9l-4.3 4.3M238.5 94.4l-5.5 5.5M238.5 98.9l-4.2 4.2M239.2 80.3l-4.4 4.4M243.7 80.3l-10.7 10.6M243.8 84.6l-4.2 4.3M248.2 80.3l-1.7 1.6M248.7 88.8l-.1 .1M248.7 84.2l-2.2 2.2M252.7 80.3l-1.3 1.3M253.6 83.8l-2.2 2.3"/>
<path d="M253.6 88.4l-.5 .5M257.1 80.3l-.8 .9M261.7 80.3l-5.4 5.4M265.3 85.6l-3.7 3.7M266 98.4l-4.4 4.4M266.1 80.3l-8.5 8.6M267.1 92.8l-5.5 5.5M268.3 87.1l-6.7 6.7M270.6 80.3l-4 4M272.7 87.1l-1.7 1.8M272.9 82.5l-1.8 1.8M209 101.8l-1.7 1.7"/>
<path d="M267.1 101.8l-1.8 1.7"/>
</g>
<path d="M54.1 23l6-1.5v3zM54.1 23h12M135.2 23l6-1.5v3zM135.2 23h12M54.1 110.4l6-1.5v3zM54.1 110.4h12M135.2 110.4l6-1.5v3zM135.2 110.4h12" fill="none" stroke="#000" stroke-width=".35"/>
<path d="M54.1 21v91.4M135.2 21v91.4" fill="none" stroke="#000" stroke-width=".35" stroke-dasharray="6.3 1.3 1.3 1.3 1.3 1.3" stroke-dashoffset="1.9" stroke-linecap="butt"/>
<g fill="none" stroke="#c0c0c0" stroke-width=".35">
<path d="M48.5 2.5v7.5M98.5 2.5v7.5M148.5 2.5v7.5M198.5 2.5v7.5M248.5 2.5v7.5M2.5 55h7.5M287 55h7.5M2.5 105h7.5M287 105h7.5M2.5 155h7.5M287 155h7.5M48.5 200v7.5"/>
<path d="M98.5 200v7.5M148.5 200v7.5M198.5 200v7.5M248.5 200v7.5"/>
</g>
<path d="M205.8 144.8v55.2M205.8 151.2h81.2M257.8 144.8v6.4M287 144.8h-180v55.2M205.8 161.8h81.2M205.8 195.7h81.2M205.8 183h81.2M250 195.8v4.2M274 183v12.8M274 191.5h13" fill="none" stroke="#c0c0c0" stroke-width=".5"/>
<path d="M10 10h277v190h-277z" fill="none" stroke="#c0c0c0" stroke-width=".7"/>
<g fill="#000">
<path d="M54.1 23l6-1.5v3zM54.1 110.4l6-1.5v3z"/>
<path d="M135.2 23l6-1.5v3zM135.2 110.4l6-1.5v3z"/>
</g>
<g font-size="8.5">
<text x="59.9" y="19.2">A</text>
<text x="142.3" y="19.2">B</text>
<text x="171.2" y="119.5">SECTION</text>
<text x="232.5" y="119.5">SECTION</text>
<text x="59.9" y="120">A</text>
<text x="142.3" y="120">B</text>
</g>
<g font-size="8.1">
<text x="22" y="8">6</text>
<text x="71.2" y="8">5</text>
<text x="121.2" y="8">4</text>
<text x="171.2" y="8">3</text>
<text x="221.2" y="8">2</text>
<text x="270.5" y="8">1</text>
<text x="2" y="33.6">D</text>
<text x="289" y="33.6">D</text>
<text x="1.7" y="86.1">C</text>
<text x="288.7" y="86.1">C</text>
<text x="2.7" y="136.1">B</text>
<text x="289.7" y="136.1">B</text>
<text x="2" y="188.6">A</text>
<text x="289" y="188.6">A</text>
<text x="22" y="208">6</text>
<text x="71.2" y="208">5</text>
<text x="121.2" y="208">4</text>
<text x="171.2" y="208">3</text>
<text x="221.2" y="208">2</text>
<text x="270.5" y="208">1</text>
</g>
<g font-size="4.7">
<text x="208.3" y="119.5">A-A</text>
<text x="269.7" y="119.5">B-B</text>
<text x="177.9" y="127.7">SCALE 1 : 1.75</text>
<text x="238.5" y="127.7">SCALE 1 : 1.75</text>
<text x="209.2" y="171.7">Big Gripper Base for Analysis</text>
</g>
<text font-size="3.9" x="277" y="189.2">A4</text>
<text font-size="3.2" x="207.6" y="190.5">Internal Use Only, CC UBC Rover</text>
<text font-size="2.9" x="14.9" y="207.6">SOLIDWORKS Educational Product. For Instructional Use Only.</text>
<g font-size="2">
<text x="219.6" y="149">DO NOT SCALE DRAWING</text>
<text x="260.3" y="149.2">REVISION</text>
<text x="207.1" y="164.9">TITLE:</text>
<text x="207" y="185.5">DWG NO.</text>
<text x="207.1" y="198.6">SCALE:1:1.75</text>
<text x="251.5" y="198.6">SHEET 1 OF 1</text>
</g>
</svg>
